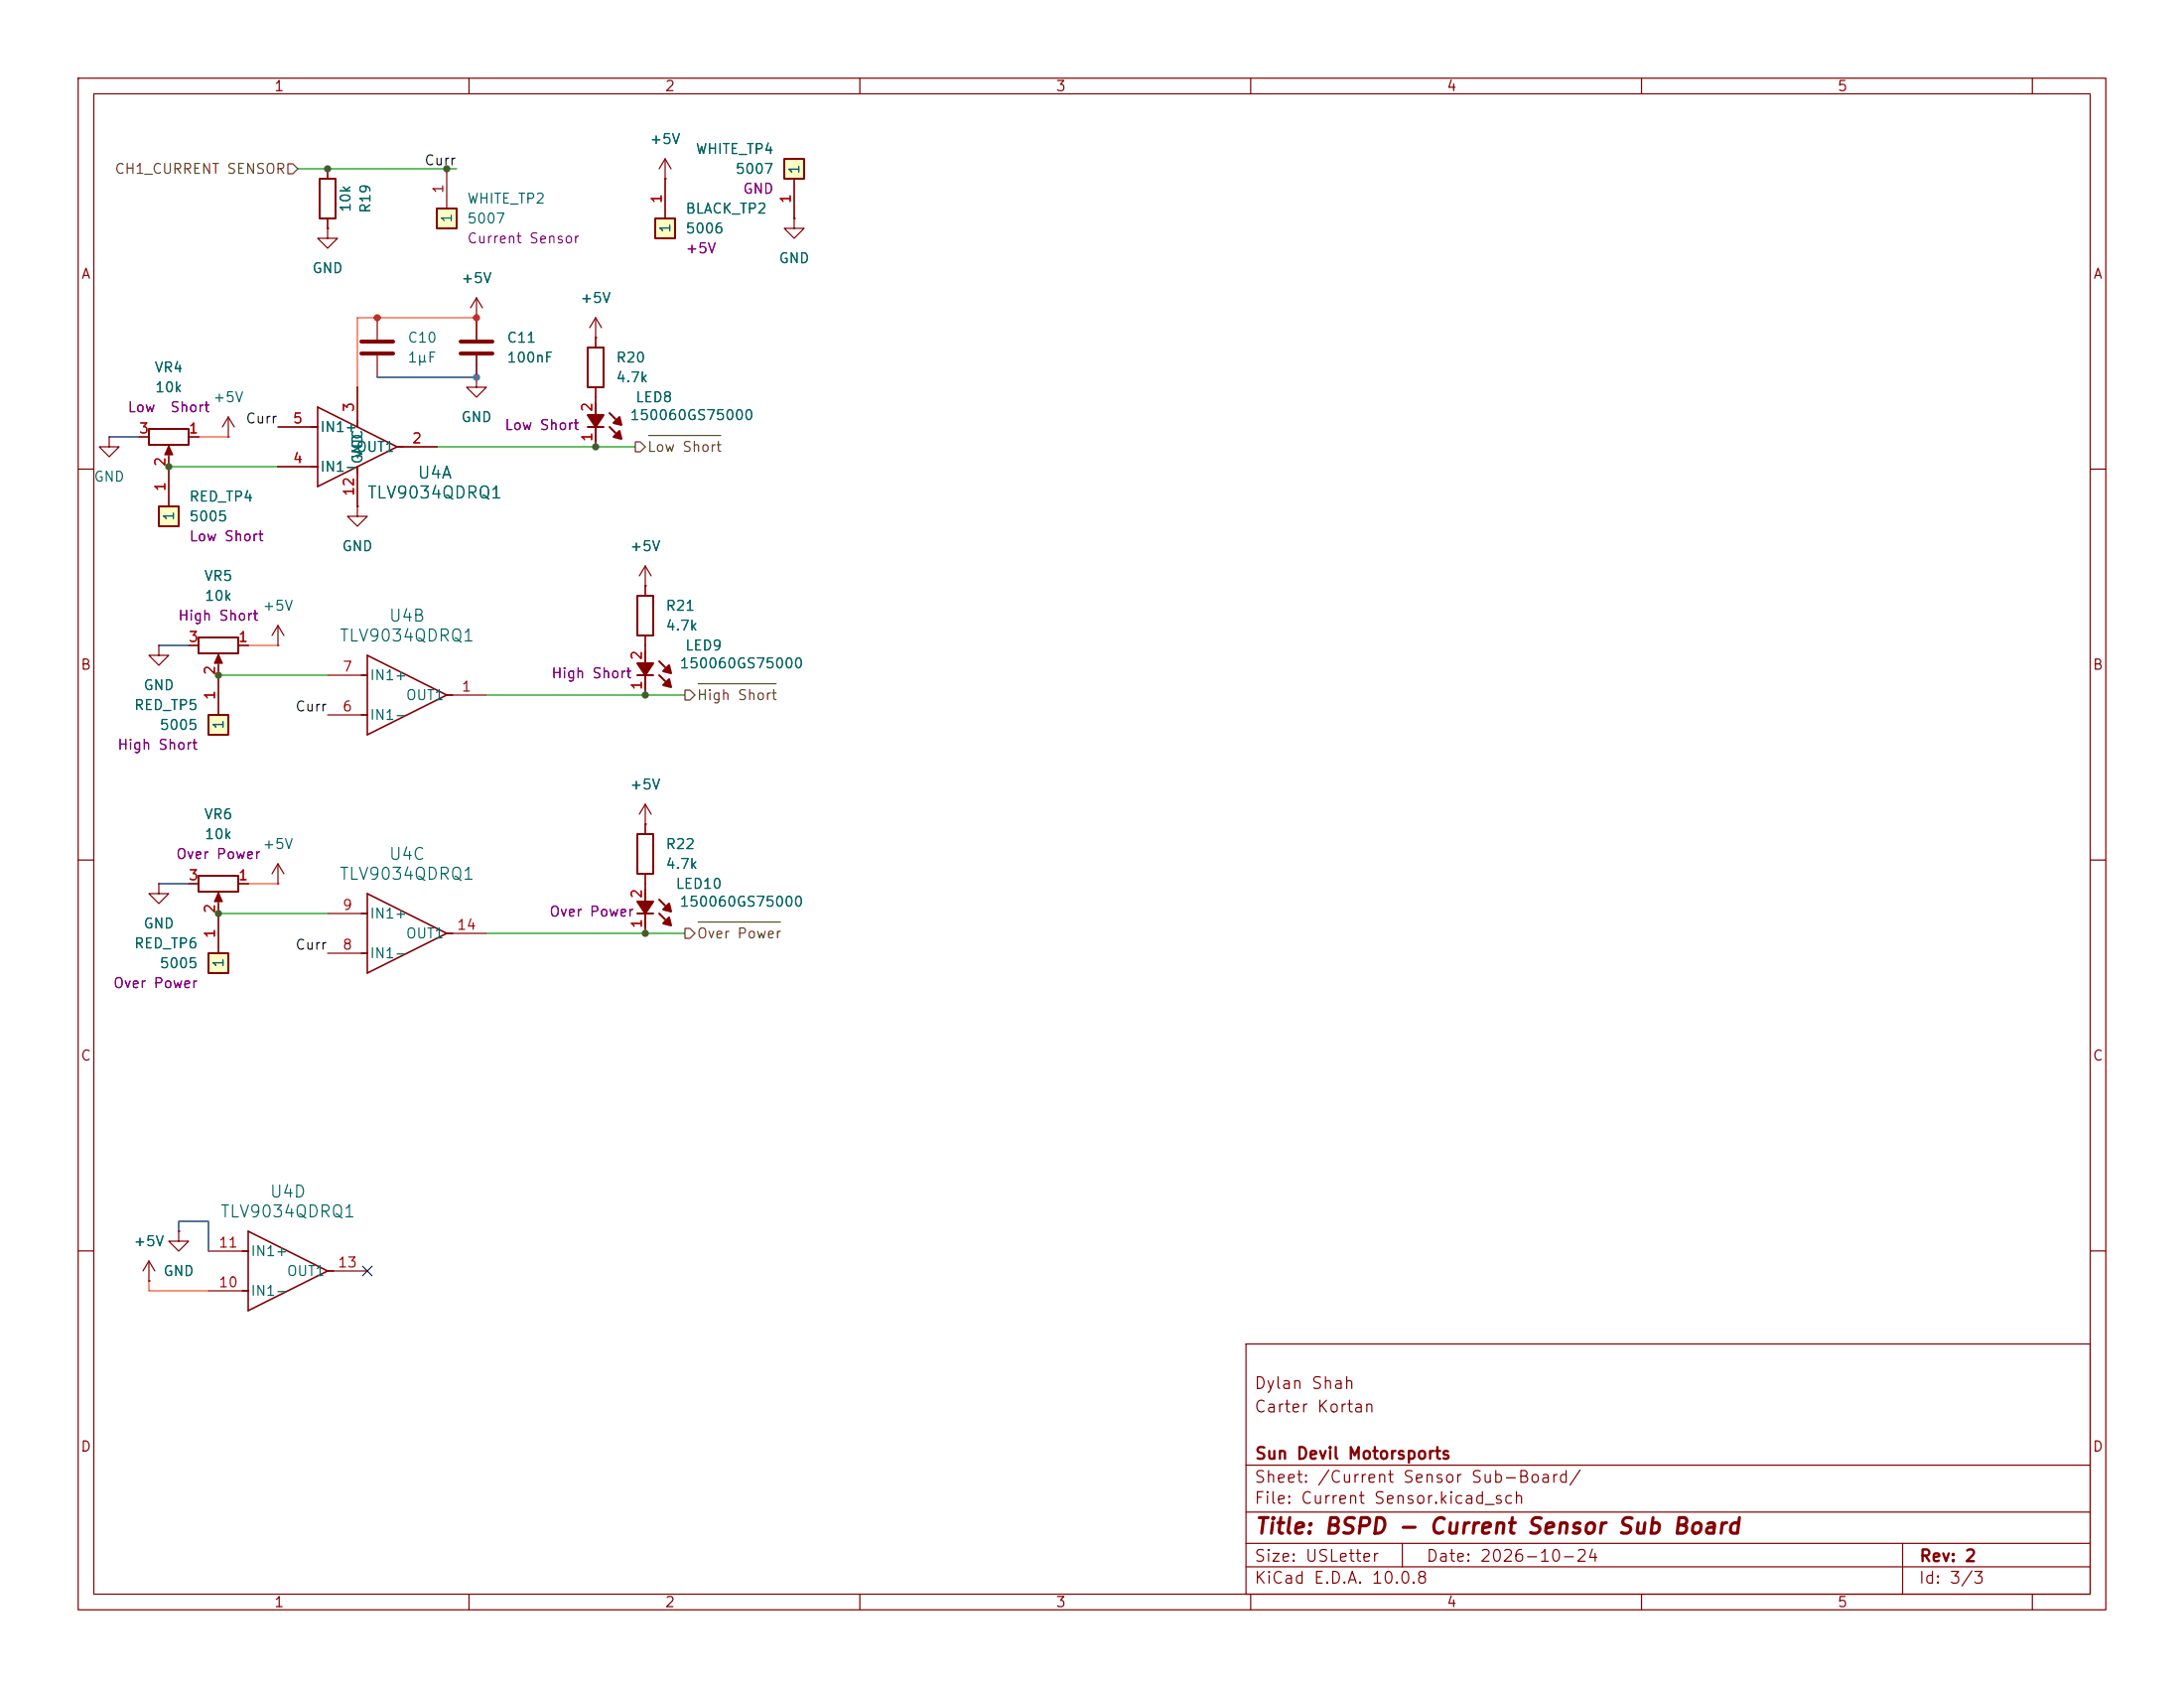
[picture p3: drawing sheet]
<svg xmlns="http://www.w3.org/2000/svg" width="279mm" height="216mm" viewBox="0 0 279 216" stroke-linecap="round" stroke-linejoin="round" font-family="sans-serif">
<g fill="none" stroke="#840000" stroke-width=".15">
<path d="M10 10h259.4v195.9h-259.4zM12 12h255.4v191.9h-255.4zM60 10v2M110 10v2M160 10v2M210 10v2M260 10v2M10 60h2M267.4 60h2M35.6 82.6h.1M35.6 80l-.8 1.3M35.6 80l.7 1.3"/>
<path d="M35.6 80v2.6M10 110h2M267.4 110h2M10 160h2M159.4 171.9h108v32h-108zM267.4 160h2M159.4 197.4h108M159.4 193.4h108M159.4 187.4h108M179.4 197.4v3M243.4 197.4v6.5M60 203.9v2"/>
<path d="M110 203.9v2M159.4 200.4h108M160 203.9v2M210 203.9v2M260 203.9v2"/>
</g>
<path d="M55.9 26.7h2.5v2.5h-2.5z" fill="#ffffc2"/>
<path d="M55.9 26.7h2.5v2.5h-2.5z" fill="none" stroke="#840000" stroke-width=".25"/>
<path d="M57.1 21.6v5.1M35.6 59.7h5M35.6 54.6h5M45.7 49.5v5.1M45.7 59.7v5.1M50.8 57.2h5.1M61 40.6v2.8M61 45.5v2.8" fill="none" stroke="#840000" stroke-width=".15"/>
<path d="M58.9 43.7h4.1M58.9 45.2h4.1" fill="none" stroke="#840000" stroke-width=".51"/>
<path d="M39.9 54.6h.7M39.9 59.7h.7M40.6 52.1l10.2 5.1-10.2 5zM45.7 53.8v.8M45.7 59.7v.8M50.8 57.2h.8" fill="none" stroke="#840000" stroke-width=".2"/>
<path d="M26.7 91.4h2.5v2.6h-2.5z" fill="#ffffc2"/>
<path d="M26.7 91.4h2.5v2.6h-2.5zM25.4 112h5.1v2h-5.1z" fill="none" stroke="#840000" stroke-width=".25"/>
<path d="M20.3 82.6v1.2h1.3l-1.3 1.3-1.3-1.3h1.3M20.3 82.6h.1M27.9 86.4v5M20.3 113v1.3h1.3l-1.3 1.3-1.3-1.3h1.3M20.3 113h.1M24.1 113h1.3M27.9 114.6v2.2M30.5 113h1.2" fill="none" stroke="#840000" stroke-width=".15"/>
<path d="M27.9 114.2l.5 1.1h-1z" fill="#840000" stroke="#840000" stroke-width=".15"/>
<path d="M20.3 64.8h2.6v2.5h-2.6z" fill="#ffffc2"/>
<path d="M20.3 64.8h2.6v2.5h-2.6z" fill="none" stroke="#840000" stroke-width=".25"/>
<path d="M21.6 59.7v5.1M48.3 40.6v2.8M48.3 45.5v2.8M41.9 91.4h5.1M41.9 86.4h5.1M57.1 88.9h5.1" fill="none" stroke="#840000" stroke-width=".15"/>
<path d="M46.2 86.4h.8M46.2 91.4h.8M47 83.8l10.1 5.1-10.1 5.1zM57.1 88.9h.8" fill="none" stroke="#840000" stroke-width=".2"/>
<path d="M46.2 43.7h4.1M46.2 45.2h4.1" fill="none" stroke="#840000" stroke-width=".51"/>
<path d="M26.7 121.9h2.5v2.6h-2.5z" fill="#ffffc2"/>
<g fill="none" stroke="#840000" stroke-width=".25">
<path d="M40.9 22.9h2v5h-2zM19 54.9h5.1v2h-5.1zM81.5 76.2h2.1v5.1h-2.1zM25.4 81.5h5.1v2.1h-5.1zM81.5 86.4h2.1M82.5 83.3v4.8M84.3 86.4l.8 .7M84.3 84.6l.8 .7M81.5 106.7h2.1v5.1h-2.1zM81.5 116.8h2.1M82.5 113.8v4.8M84.3 116.8l.8 .8"/>
<path d="M84.3 115.1l.8 .7M26.7 121.9h2.5v2.6h-2.5z"/>
</g>
<g fill="none" stroke="#840000" stroke-width=".15">
<path d="M41.9 29.2v1.3h1.3l-1.3 1.3-1.3-1.3h1.3M41.9 29.2h.1M41.9 21.6v1.3M41.9 27.9v1.3M61 38.1l-.8 1.3M61 38.1l.7 1.3M61 38.1v2.5M101.6 27.9v1.3h1.3l-1.3 1.3-1.3-1.3h1.3M101.6 27.9h.1M14 55.9v1.3h1.2l-1.2 1.2-1.3-1.2h1.3M14 55.9h.1M17.8 55.9h1.2"/>
<path d="M21.6 57.4v2.3M24.1 55.9h1.3M29.2 55.9h.1M29.2 53.3l-.8 1.3M29.2 53.3l.8 1.3M29.2 53.3v2.6M61 40.6h.1M61 48.3v1.2h1.2l-1.2 1.3-1.3-1.3h1.3M61 48.3h.1M45.7 64.8v1.2h1.3l-1.3 1.3-1.3-1.3h1.3M45.7 64.8h.1M82.5 74.9h.1"/>
<path d="M82.5 72.4l-.7 1.3M82.5 72.4l.8 1.3M82.5 72.4v3.8M24.1 82.6h1.3M27.9 84.1v2.3M30.5 82.6h1.2M82.5 81.3v3.8M82.5 86.4v2.5M27.9 116.8v5.1M82.5 105.4h.1M82.5 102.9v3.8M82.5 111.8v3.8"/>
<path d="M82.5 116.8v2.6M82.5 102.9l-.7 1.2M82.5 102.9l.8 1.2M22.9 157.5v1.3h1.2l-1.2 1.2-1.3-1.2h1.3M22.9 157.5h.1"/>
</g>
<g fill="#840000" stroke="#840000" stroke-width=".15">
<path d="M27.9 83.7l.5 1.1h-1z"/>
<path d="M21.6 57l.5 1.2h-1z"/>
</g>
<g fill="#840000" stroke="#840000" stroke-width=".25">
<path d="M85.6 117.3l.3 1.1-1.1-.3z"/>
<path d="M81.5 115.3h2.1l-1.1 1.5z"/>
<path d="M84.8 116.3l.8-.7 .3 1z"/>
<path d="M84.8 87.6l.8-.7 .3 1z"/>
<path d="M81.5 84.8h2.1l-1.1 1.6z"/>
<path d="M84.8 85.9l.8-.8 .3 1z"/>
</g>
<path d="M100.3 20.3h2.6v2.6h-2.6z" fill="#ffffc2"/>
<path d="M100.3 20.3h2.6v2.6h-2.6z" fill="none" stroke="#840000" stroke-width=".25"/>
<path d="M101.6 22.9v5M76.2 43.2h.1M76.2 40.6l-.8 1.3M76.2 40.6l.8 1.3M76.2 40.6v2.6M19 163.8h.1M19 161.3l-.7 1.3M19 161.3l.8 1.3M19 161.3v2.5M26.7 165.1h5M26.7 160h5M41.9 162.6h5.1" fill="none" stroke="#840000" stroke-width=".15"/>
<path d="M31.7 157.5l10.2 5.1-10.2 5zM31 160h.7M31 165.1h.7M41.9 162.6h.8" fill="none" stroke="#840000" stroke-width=".2"/>
<path d="M83.8 27.9h2.6v2.6h-2.6z" fill="#ffffc2"/>
<path d="M83.8 27.9h2.6v2.6h-2.6zM75.2 44.5h2v5h-2zM75.2 54.6h2M76.2 51.6v4.8M78 54.6l.7 .8M78 52.8l.7 .8" fill="none" stroke="#840000" stroke-width=".25"/>
<g fill="none" stroke="#840000" stroke-width=".15">
<path d="M41.9 29.2h.1M41.9 21.6v1.3M41.9 27.9v1.3M85.1 22.9h.1M85.1 20.3v7.6M85.1 20.3l-.8 1.3M85.1 20.3l.8 1.3M101.6 27.9h.1M101.6 22.9v5M17.8 55.9h1.2M21.6 58.4v6.4M24.1 55.9h1.3"/>
<path d="M35.6 59.7h5M35.6 54.6h5M45.7 49.5v5.1M45.7 59.7v5.1M50.8 57.2h5.1M61 40.6h.1M61 48.3h.1M61 40.6v2.8M61 45.5v2.8M76.2 43.2h.1M76.2 43.2v1.3M76.2 49.5v3.8"/>
<path d="M76.2 54.6v2.6M45.7 64.8h.1M82.5 74.9h.1M82.5 74.9v1.3M20.3 82.6h.1M24.1 82.6h1.3M27.9 85.1v6.3M30.5 82.6h1.2M82.5 81.3v3.8M82.5 86.4v2.5M20.3 113h.1M24.1 113h1.3"/>
<path d="M27.9 115.6v6.3M30.5 113h1.2M35.6 113h.1M35.6 110.5l-.8 1.3M35.6 110.5l.7 1.3M35.6 110.5v2.5M41.9 116.8h5.1M57.1 119.4h5.1M82.5 105.4h.1M82.5 105.4v1.3M82.5 111.8v3.8M82.5 116.8v2.6"/>
<path d="M41.9 121.9h5.1M22.9 157.5h.1M19 163.8h.1"/>
</g>
<g fill="#840000" stroke="#840000" stroke-width=".25">
<path d="M79.2 55.1l.3 1-1-.2z"/>
<path d="M75.2 53.1h2l-1 1.5z"/>
<path d="M79.2 53.3l.3 1.1-1-.3z"/>
</g>
<path d="M46.2 116.8h.8M47 114.3l10.1 5.1-10.1 5.1zM57.1 119.4h.8M46.2 121.9h.8" fill="none" stroke="#840000" stroke-width=".2"/>
<path d="M36.8 21h.7l.6 .6-.6 .6h-.7zM81.3 56.5h.6l.6 .7-.6 .6h-.6zM83 55.7h9.2M87.6 88.3h.7l.6 .6-.6 .6h-.7zM89.3 87.5h10M87.6 118.7h.7l.6 .7-.6 .6h-.7zM89.3 117.9h10.5" fill="none" stroke="#725600" stroke-width=".15"/>
<path d="M38.1 21.6h20.3M21.6 59.7h14M55.9 57.2h25.4M27.9 86.4h14M62.2 88.9h25.4M27.9 116.8h14M62.2 119.4h25.4" fill="none" stroke="#009600" stroke-width=".15"/>
<path d="M25.4 55.9h3.8M61 40.6h-15.3v8.9M31.7 82.6h3.9M31.7 113h3.9M19 163.8v1.3h7.7" fill="none" stroke="#ff3200" stroke-width=".15"/>
<path d="M14 55.9h3.8M48.3 48.3h12.7M20.3 82.6h3.8M20.3 113h3.8M22.9 157.5v-1.3h3.8v3.8" fill="none" stroke="#00f" stroke-width=".15"/>
<path d="M46.4 162l1.2 1.2M47.6 162l-1.2 1.2" fill="none" stroke="#000084" stroke-width=".15"/>
<g fill="#009600">
<circle cx="82.5" cy="119.4" r=".46"/>
<circle cx="27.9" cy="86.4" r=".46"/>
<circle cx="27.9" cy="116.8" r=".46"/>
</g>
<circle cx="48.3" cy="40.6" r=".46" fill="#ff3200"/>
<g fill="#009600">
<circle cx="57.1" cy="21.6" r=".46"/>
<circle cx="41.9" cy="21.6" r=".46"/>
</g>
<circle cx="61" cy="40.6" r=".46" fill="#ff3200"/>
<circle cx="61" cy="48.3" r=".46" fill="#00f"/>
<g fill="#009600">
<circle cx="21.6" cy="59.7" r=".46"/>
<circle cx="76.2" cy="57.2" r=".46"/>
<circle cx="82.5" cy="88.9" r=".46"/>
</g>
<text font-size="2" fill="#840000" x="160.4" y="196.7">Title: BSPD - Current Sensor Sub Board</text>
<g font-size="1.5" fill="#006464">
<text x="46.9" y="64.1">TLV9034QDRQ1</text>
<text x="53.3" y="61.6">U4A</text>
<text x="43.3" y="82.4">TLV9034QDRQ1</text>
<text x="49.6" y="79.9">U4B</text>
<text x="43.3" y="112.9">TLV9034QDRQ1</text>
<text x="49.6" y="110.4">U4C</text>
<text x="34.4" y="153.6">U4D</text>
<text x="28.1" y="156.1">TLV9034QDRQ1</text>
</g>
<g font-size="1.5" fill="#840000">
<text x="160.4" y="178">Dylan Shah</text>
<text x="160.4" y="181">Carter Kortan</text>
<text x="160.4" y="190">Sheet: /Current Sensor Sub-Board/</text>
<text x="160.4" y="187">Sun Devil Motorsports</text>
<text x="160.4" y="192.7">File: Current Sensor.kicad_sch</text>
<text x="160.4" y="202.9">KiCad E.D.A. 10.0.8</text>
<text x="160.4" y="200.1">Size: USLetter</text>
<text x="182.4" y="200.1">Date: 2026-10-24</text>
<text x="245.4" y="202.9">Id: 3/3</text>
<text x="245.4" y="200.1">Rev: 2</text>
</g>
<g font-size="1.3" fill="#840000">
<text x="35" y="12">1</text>
<text x="85" y="12">2</text>
<text x="135" y="12">3</text>
<text x="185" y="12">4</text>
<text x="235" y="12">5</text>
<text x="10.3" y="36">A</text>
<text x="267.7" y="36">A</text>
<text x="10.2" y="86">B</text>
<text x="267.6" y="86">B</text>
<text x="10.2" y="136">C</text>
<text x="267.6" y="136">C</text>
<text x="10.2" y="186">D</text>
<text x="267.6" y="186">D</text>
<text x="35" y="205.9">1</text>
<text x="85" y="205.9">2</text>
<text x="135" y="205.9">3</text>
<text x="185" y="205.9">4</text>
<text x="235" y="205.9">5</text>
</g>
<g font-size="1.3" fill="#725600">
<text x="14.6" y="22.6">CH1_CURRENT SENSOR</text>
<text x="82.7" y="58.1">Low Short</text>
<text x="89.1" y="89.9">High Short</text>
<text x="89.1" y="120.3">Over Power</text>
</g>
<g font-size="1.3" fill="#0f0f0f">
<text x="54.2" y="21.5">Curr</text>
<text x="31.3" y="54.5">Curr</text>
<text x="37.7" y="91.3">Curr</text>
<text x="37.7" y="121.8">Curr</text>
</g>
<g font-size="1.3" fill="#006464">
<text x="83" y="18.7">+5V</text>
<text x="88.9" y="20">WHITE_TP4</text>
<text x="94" y="22.6">5007</text>
<text x="102.6" y="22.4" transform="rotate(-90 102.6 22.4)">1</text>
<text x="45.2" y="27.3" transform="rotate(-90 45.2 27.3)">10k</text>
<text x="47.7" y="27.4" transform="rotate(-90 47.7 27.4)">R19</text>
<text x="58.1" y="28.6" transform="rotate(-90 58.1 28.6)">1</text>
<text x="59.7" y="26.4">WHITE_TP2</text>
<text x="59.7" y="28.9">5007</text>
<text x="86.1" y="29.9" transform="rotate(-90 86.1 29.9)">1</text>
<text x="87.6" y="27.6">BLACK_TP2</text>
<text x="39.8" y="35.3">GND</text>
<text x="87.6" y="30.2">5006</text>
<text x="99.5" y="34">GND</text>
<text x="58.9" y="36.5">+5V</text>
<text x="74.1" y="39.1">+5V</text>
<text x="19.7" y="48">VR4</text>
<text x="52.1" y="44.1">C10</text>
<text x="52.1" y="46.7">1µF</text>
<text x="64.8" y="44.1">C11</text>
<text x="64.8" y="46.7">100nF</text>
<text x="78.7" y="46.7">R20</text>
<text x="19.7" y="50.5">10k</text>
<text x="27.1" y="51.8">+5V</text>
<text x="78.7" y="49.2">4.7k</text>
<text x="81.2" y="51.8">LED8</text>
<text x="40.9" y="55.6">IN1+</text>
<text x="45.5" y="58.1">OUT1</text>
<text x="46.7" y="59.5" transform="rotate(-90 46.7 59.5)">GND</text>
<text x="46.7" y="58.7" transform="rotate(-90 46.7 58.7)">VCC</text>
<text x="58.9" y="54.3">GND</text>
<text x="80.5" y="54">150060GS75000</text>
<text x="11.9" y="61.9">GND</text>
<text x="24.1" y="64.5">RED_TP4</text>
<text x="40.9" y="60.7">IN1-</text>
<text x="22.6" y="66.7" transform="rotate(-90 22.6 66.7)">1</text>
<text x="24.1" y="67">5005</text>
<text x="43.7" y="70.8">GND</text>
<text x="80.5" y="70.8">+5V</text>
<text x="26" y="74.6">VR5</text>
<text x="26.1" y="77.2">10k</text>
<text x="33.5" y="78.4">+5V</text>
<text x="85.1" y="78.4">R21</text>
<text x="85.1" y="81">4.7k</text>
<text x="87.6" y="83.5">LED9</text>
<text x="18.3" y="88.6">GND</text>
<text x="47.2" y="87.3">IN1+</text>
<text x="51.8" y="89.9">OUT1</text>
<text x="86.8" y="85.8">150060GS75000</text>
<text x="17.1" y="91.1">RED_TP5</text>
<text x="20.3" y="93.7">5005</text>
<text x="28.9" y="93.4" transform="rotate(-90 28.9 93.4)">1</text>
<text x="47.2" y="92.4">IN1-</text>
<text x="80.5" y="101.3">+5V</text>
<text x="26" y="105.1">VR6</text>
<text x="26.1" y="107.6">10k</text>
<text x="33.5" y="108.9">+5V</text>
<text x="85.1" y="108.9">R22</text>
<text x="85.1" y="111.5">4.7k</text>
<text x="86.4" y="114">LED10</text>
<text x="18.3" y="119.1">GND</text>
<text x="47.2" y="117.8">IN1+</text>
<text x="86.8" y="116.3">150060GS75000</text>
<text x="17.1" y="121.6">RED_TP6</text>
<text x="20.3" y="124.2">5005</text>
<text x="28.9" y="123.9" transform="rotate(-90 28.9 123.9)">1</text>
<text x="47.2" y="122.9">IN1-</text>
<text x="51.8" y="120.3">OUT1</text>
<text x="17" y="159.7">+5V</text>
<text x="32" y="161">IN1+</text>
<text x="20.8" y="163.5">GND</text>
<text x="32" y="166.1">IN1-</text>
<text x="36.6" y="163.5">OUT1</text>
</g>
<g font-size="1.3" fill="#a90000">
<text x="57" y="24.9" transform="rotate(-90 57 24.9)">1</text>
<text x="85" y="26.1" transform="rotate(-90 85 26.1)">1</text>
<text x="101.5" y="26.1" transform="rotate(-90 101.5 26.1)">1</text>
<text x="45.6" y="52.8" transform="rotate(-90 45.6 52.8)">3</text>
<text x="76.1" y="52.8" transform="rotate(-90 76.1 52.8)">2</text>
<text x="17.7" y="55.7">3</text>
<text x="21.5" y="59.8" transform="rotate(-90 21.5 59.8)">2</text>
<text x="24" y="55.7">1</text>
<text x="37.4" y="59.6">4</text>
<text x="37.4" y="54.5">5</text>
<text x="52.6" y="57">2</text>
<text x="76.1" y="56.6" transform="rotate(-90 76.1 56.6)">1</text>
<text x="21.5" y="63" transform="rotate(-90 21.5 63)">1</text>
<text x="45.6" y="63.6" transform="rotate(-90 45.6 63.6)">12</text>
<text x="24" y="82.4">3</text>
<text x="30.4" y="82.4">1</text>
<text x="27.8" y="89.6" transform="rotate(-90 27.8 89.6)">1</text>
<text x="27.8" y="86.5" transform="rotate(-90 27.8 86.5)">2</text>
<text x="43.7" y="86.2">7</text>
<text x="59" y="88.8">1</text>
<text x="82.4" y="88.4" transform="rotate(-90 82.4 88.4)">1</text>
<text x="82.4" y="84.6" transform="rotate(-90 82.4 84.6)">2</text>
<text x="43.7" y="91.3">6</text>
<text x="24" y="112.9">3</text>
<text x="30.4" y="112.9">1</text>
<text x="27.8" y="116.9" transform="rotate(-90 27.8 116.9)">2</text>
<text x="43.7" y="116.7">9</text>
<text x="58.4" y="119.2">14</text>
<text x="82.4" y="118.8" transform="rotate(-90 82.4 118.8)">1</text>
<text x="82.4" y="115" transform="rotate(-90 82.4 115)">2</text>
<text x="27.8" y="120.1" transform="rotate(-90 27.8 120.1)">1</text>
<text x="43.7" y="121.8">8</text>
<text x="27.9" y="159.9">11</text>
<text x="27.9" y="165">10</text>
<text x="43.1" y="162.4">13</text>
</g>
<g font-size="1.3" fill="#840084">
<text x="95" y="25.1">GND</text>
<text x="59.7" y="31.4">Current Sensor</text>
<text x="87.6" y="32.7">+5V</text>
<text x="16.2" y="53">Low</text>
<text x="21.7" y="53">Short</text>
<text x="64.5" y="55.3">Low Short</text>
<text x="24.1" y="69.5">Low Short</text>
<text x="22.7" y="79.7">High Short</text>
<text x="70.5" y="87.1">High Short</text>
<text x="14.9" y="96.2">High Short</text>
<text x="22.4" y="110.2">Over Power</text>
<text x="70.2" y="117.5">Over Power</text>
<text x="14.4" y="126.7">Over Power</text>
</g>
</svg>
